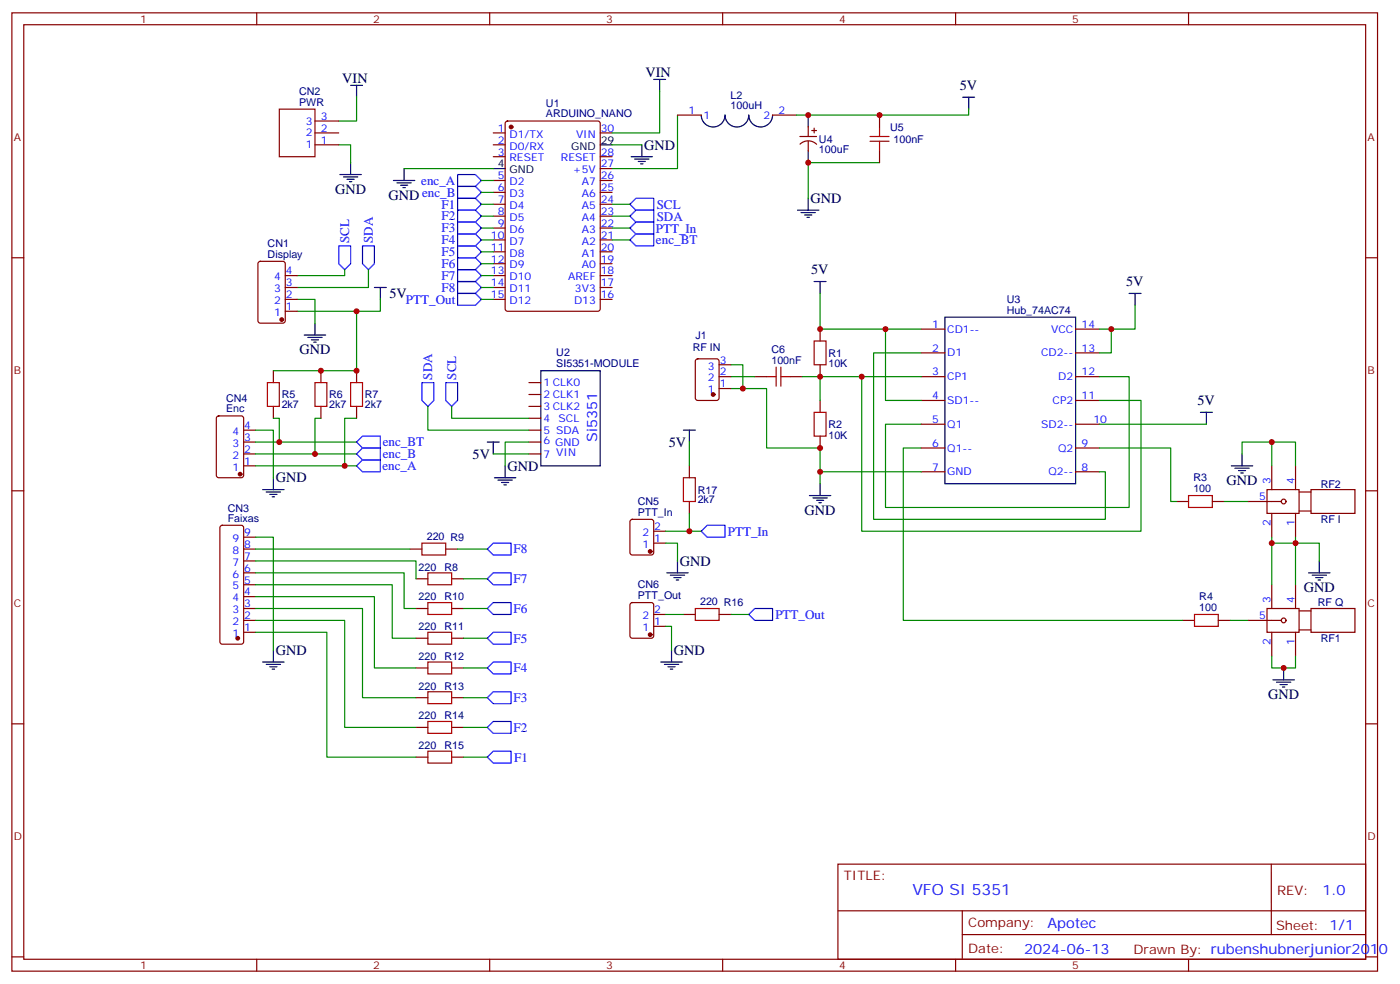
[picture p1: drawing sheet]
<svg xmlns="http://www.w3.org/2000/svg" width="416mm" height="292mm" viewBox="0 0 416 292" stroke-linecap="round" stroke-linejoin="round" font-family="sans-serif">
<g fill="none" stroke="#870000" stroke-width=".35">
<path d="M3.5 3.8h405.4v284.3h-405.4zM7.1 7.3h398.2v277.3h-398.2zM76.2 3.8v3.5M145.3 3.8v3.5M214.5 3.8v3.5M283.6 3.8v3.5M352.8 3.8v3.5M82.9 32.4h10.6v14.1h-10.6zM93.5 39.4h7M93.5 35.9h7M146.4 39.4h3.5M150.2 36.1l.4-.2h26.8l.7 .4 .1 55.4-.5 .6-27.1 .1-.6-.5-.1-55.3z"/>
<path d="M178.2 39.4h3.5M201.1 34.1h7M229.3 34.1h7.1M239.9 37.7v2.8M240.9 38.7h1.5M241.7 38v1.4M261.1 34.1v3.6M93.5 43h7M146.4 43h3.5M146.4 46.5h3.5M146.4 53.6h3.5M146.4 57.1h3.5"/>
<path d="M178.2 46.5h3.5M178.2 53.6h3.5M178.2 57.1h3.5M178.2 50h3.5M237.4 40.5h5M237.5 42.8a3.5 3.5 0 0 1 4.9 0M239.9 41.9v2.8M261.1 44.7v3.6M3.5 76.5h3.6M76.8 77.7l.5-.2h6.7l.6 .5 .1 17.2-.5 .6-6.9 .1-.7-.5v-17.2zM146.4 60.6h3.5M146.4 64.1h3.5"/>
<path d="M146.4 67.7h3.5M146.4 71.2h3.5M146.4 74.7h3.5M146.4 78.2h3.5M178.2 60.6h3.5M178.2 64.1h3.5M178.2 67.7h3.5M178.2 71.2h3.5M178.2 74.7h3.5M178.2 78.2h3.5M405.3 76.5h3.6M84.7 81.8h3.5"/>
<path d="M84.7 85.3h3.5M84.7 88.8h3.5M84.7 92.4h3.5M146.4 81.8h3.5M146.4 85.3h3.5M146.4 88.8h3.5M178.2 81.8h3.5M178.2 85.3h3.5M178.2 88.8h3.5M243.4 97.6v3.6M273.4 97.6h7.1M319.3 97.6h7"/>
<path d="M81.1 110v3.5M95.2 110v3.5M105.8 110v3.5M157 113.5h3.5M157 117.1h3.5M206.6 106.7l.5-.2h5.6l.7 .4v11.2l-.4 .7h-5.9l-.7-.4v-11.2zM213.4 111.8h3.6M213.4 115.3h3.6M213.4 108.2h3.6M224 111.8h3.5M234.6 111.8h3.5M243.4 108.2v3.6"/>
<path d="M243.4 118.8v3.5M273.4 104.7h7.1M273.4 111.8h7.1M273.4 118.8h7.1M319.3 104.7h7M319.3 111.8h7M319.3 118.8h7M64.4 123.6l.5-.2h6.7l.7 .4v17.2l-.4 .7h-7l-.6-.4-.1-17.2zM72.3 127.6h3.5M72.3 131.2h3.5M72.3 134.7h3.5M72.3 138.2h3.5"/>
<path d="M81.1 120.6v3.5M95.2 120.6v3.5M105.8 120.6v3.5M157 120.6h3.5M157 124.1h3.5M157 127.6h3.5M157 131.2h3.5M157 134.7h3.5M204.6 138.2v3.5M243.4 129.4v3.5M273.4 125.9h7.1M273.4 132.9h7.1"/>
<path d="M273.4 140h7.1M319.3 125.9h7M319.3 132.9h7M319.3 140h7M377.5 138.2v7.1M384.5 138.2v7.1M3.5 145.6h3.6M65.5 156.1l.5-.2h5.6l.5 .2 .2 .5v33.8l-.2 .5-.5 .2h-5.6l-.5-.2-.2-.5v-33.8zM72.3 159.4h3.5M187.2 154.3l.5-.2h5.6l.7 .4v9.5l-.4 .6-5.9 .1-.7-.5v-9.4zM194 157.6h3.6M204.6 148.8v3.5"/>
<path d="M349.2 148.8h3.6M359.8 148.8h3.6M370.4 148.8h9.9M376.1 145.3h9.5v7h-9.5zM377.5 152.3v7.1M384.5 152.3v7.1M385.6 146h3.5M385.6 151.6h3.5M389.1 145.3h13.1v7h-13.1zM405.3 145.6h3.6M72.3 177h3.5M72.3 173.5h3.5"/>
<path d="M72.3 170h3.5M72.3 166.4h3.5M72.3 162.9h3.5M121.7 162.9h3.5M123.5 171.7h3.5M132.3 162.9h3.5M134.1 171.7h3.5M187.2 179l.5-.2h5.6l.7 .4v9.5l-.4 .6-5.9 .1-.7-.5v-9.4zM194 161.1h3.6M377.5 173.5v7.1M384.5 173.5v7.1M72.3 187.6h3.5"/>
<path d="M72.3 184.1h3.5M72.3 180.6h3.5M123.5 180.6h3.5M123.5 189.4h3.5M123.5 198.2h3.5M134.1 180.6h3.5M134.1 189.4h3.5M134.1 198.2h3.5M194 185.8h3.6M194 182.3h3.6M202.8 182.3h3.6M213.4 182.3h3.6"/>
<path d="M351 184.1h3.5M361.6 184.1h3.5M370.4 184.1h9.9M376.1 180.6h9.5v7h-9.5zM377.5 187.6v7.1M384.5 187.6v7.1M385.6 181.3h3.5M385.6 186.9h3.5M389.1 180.6h13.1v7h-13.1zM3.5 214.8h3.6M123.5 207h3.5M123.5 215.8h3.5"/>
<path d="M134.1 207h3.5M134.1 215.8h3.5M405.3 214.8h3.6M123.5 224.6h3.5M134.1 224.6h3.5M248.7 256.4h156.6v28.2h-156.6zM377.3 256.4v20.9M248.7 270.2h156.5M285.6 277.3h119.6M285.6 270.2v14.2M3.5 283.9h3.6M76.2 284.6v3.5"/>
<path d="M145.3 284.6v3.5M214.5 284.6v3.5M283.6 284.6v3.5M352.8 284.6v3.5M405.3 283.9h3.6"/>
<circle cx="381" cy="148.8" r=".71"/>
<circle cx="381" cy="184.1" r=".71"/>
</g>
<g fill="#870000" stroke="#870000" stroke-width=".35">
<circle cx="151.7" cy="37.7" r=".53"/>
<circle cx="83.6" cy="94.8" r=".53"/>
<circle cx="70.6" cy="189.4" r=".53"/>
<circle cx="211.7" cy="117.1" r=".53"/>
<circle cx="71.3" cy="140.7" r=".53"/>
<circle cx="193" cy="163.6" r=".53"/>
<circle cx="193" cy="188.3" r=".53"/>
</g>
<g fill="none" stroke="#000" stroke-width=".35">
<path d="M104.1 25.3h3.5M105.8 25.3v3.6M194 23.6h3.6M195.8 23.6v3.5M208.1 34.1a3.5 3.5 0 0 0 3.6 3.6 3.5 3.5 0 0 0 3.5-3.6 3.5 3.5 0 0 0 3.5 3.6 3.5 3.5 0 0 0 3.5-3.6 3.5 3.5 0 0 0 3.6 3.6 3.5 3.5 0 0 0 3.5-3.6M239.9 34.1v3.6M285.8 28.9h3.5M287.5 28.9v3.5M100.9 51.8h6.3M102 52.5h4.2M103 53.2h2.1M103.7 53.9h.7"/>
<path d="M104.1 48.3v3.5M116.8 53.6h6.3M117.8 54.3h4.3M118.9 55h2.1M119.6 55.7h.7M119.9 50v3.6M146.4 50h3.5M178.2 43h3.5M187.3 46.5h6.4M188.4 47.2h4.2M189.4 47.9h2.2M190.1 48.6h.8"/>
<path d="M190.5 43v3.5M239.9 44.7v3.6M239.9 58.8v3.6M236.7 62.4h6.4M237.8 63.1h4.2M238.8 63.8h2.1M239.5 64.5h.7M90.3 99.4h6.4M93.5 95.9v3.5M111.1 85.3h3.6M112.9 85.3v3.5M241.7 83.5h3.5"/>
<path d="M243.4 83.5v3.6M280.5 94.1h38.8v49.4h-38.8zM335.1 87.1h3.6M336.9 87.1v3.5M91.4 100.1h4.2M92.4 100.8h2.1M93.1 101.5h.7M160.5 110h17.7v28.2h-17.7zM144.6 131.2h3.6M146.4 131.2v3.5M149.9 138.2v3.5M202.8 127.6h3.6"/>
<path d="M204.6 127.6v3.6M356.3 122.3h3.5M358.1 122.3v3.6M365.5 138.2h6.3M366.5 138.9h4.3M367.6 139.6h2.1M368.7 134.7v3.5M78 145.3h6.3M79 146h4.3M80.1 146.7h2.1M80.8 147.4h.7M81.1 141.7v3.6"/>
<path d="M146.8 141.7h6.3M147.8 142.5h4.2M148.9 143.2h2.1M149.6 143.9h.7M240.2 147h6.4M241.3 147.7h4.2M242.4 148.4h2.1M243.1 149.2h.7M243.4 143.5v3.5M368.3 140.3h.7M197.9 170h6.4M199 170.7h4.2"/>
<path d="M200 171.4h2.1M200.7 172.1h.7M201.1 166.4v3.6M388.4 170h6.4M389.5 170.7h4.2M390.5 171.4h2.1M391.2 172.1h.7M391.6 166.4v3.6M78 196.4h6.3M79 197.1h4.3M80.1 197.8h2.1M80.8 198.5h.7"/>
<path d="M81.1 192.9v3.5M196.1 196.4h6.4M197.2 197.1h4.2M198.3 197.8h2.1M199 198.5h.7M199.3 192.9v3.5M381 198.2v3.5M377.8 201.7h6.4M378.9 202.4h4.2M379.9 203.1h2.2M380.6 203.8h.8"/>
</g>
<g fill="none" stroke="#008700" stroke-width=".35">
<path d="M105.8 28.9v7h-5.3M195.8 27.1v12.3h-14.1M201.1 34.1v15.9h-19.4M287.5 32.4v1.7h-51.1M100.5 43h3.6v5.3M119.9 50h26.5M142.9 53.6h3.5M142.9 57.1h3.5M181.7 43h8.8M261.1 48.3h-21.2v10.5M142.9 60.6h3.5M142.9 64.1h3.5"/>
<path d="M142.9 67.7h3.5M142.9 71.2h3.5M142.9 74.7h3.5M142.9 78.2h3.5M181.7 60.6h5.3M181.7 64.1h5.3M181.7 67.7h5.3M181.7 71.2h5.3M88.2 88.8h5.3v7.1M102.3 80v1.8h-14.1M105.8 92.4v17.6h-24.7M109.4 80v5.3h-21.2"/>
<path d="M112.9 88.8v3.6h-24.7M142.9 81.8h3.5M142.9 85.3h3.5M142.9 88.8h3.5M243.4 87.1v10.5h30M262.8 97.6v21.2h10.6M329.8 97.6v7.1h-3.5M336.9 90.6v7h-10.6M217 115.3h10.5v17.6h15.9v10.6M217 108.2h3.5v7.1M217 111.8h7M238.1 111.8h5.3"/>
<path d="M255.8 111.8h-12.4v7M273.4 111.8h-17.6v45.8h82.9v-38.8h-12.4M273.4 104.7h-14.1v49.4h68.8v-14.1h-1.8M326.3 111.8h8.8v38.8h-72.3v-24.7h10.6M75.8 127.6h5.3v14.1M75.8 134.7h30M75.8 138.2h30M75.8 131.2h30M81.1 124.1h1.8v7.1M95.2 124.1h-1.7v10.6M105.8 124.1h-3.5v14.1M127 120.6v7h30"/>
<path d="M134.1 120.6v3.5h22.9M146.4 134.7h10.6M157 131.2h-7.1v7M204.6 131.2v7M243.4 140h30M273.4 132.9h-5.3v51.2h82.9M326.3 132.9h21.2v15.9h1.7M326.3 125.9h31.8M368.7 134.7v-3.5h15.8v7M377.5 131.2v7M75.8 159.4h5.3v33.5M197.6 157.6h10.5"/>
<path d="M204.6 152.3v5.3M363.4 148.8h7M377.5 159.4v14.1M384.5 159.4v14.1M75.8 166.4h47.7v5.3M75.8 170h44.1v10.6h3.6M75.8 173.5h40.6v15.9h7.1M75.8 177h35.3v21.2h12.4M75.8 162.9h45.9M135.8 162.9h8.8M137.6 171.7h7M197.6 161.1h3.5v5.3"/>
<path d="M377.5 161.1h14.1v5.3M75.8 180.6h31.8v26.4h15.9M75.8 184.1h26.5v31.7h21.2M75.8 187.6h21.2v37h26.5M137.6 180.6h7M137.6 189.4h7M137.6 198.2h7M197.6 185.8h1.7v7.1M197.6 182.3h5.2M217 182.3h5.2M365.1 184.1h5.3M377.5 194.7v3.5h7v-3.5"/>
<path d="M137.6 207h7M137.6 215.8h7M137.6 224.6h7"/>
</g>
<g fill="none" stroke="#00f" stroke-width=".35">
<path d="M135.8 51.8h5.3l1.8 1.8-1.8 1.7h-5.3zM135.8 55.3h5.3l1.8 1.8-1.8 1.7h-5.3zM135.8 58.8h5.3l1.8 1.8-1.8 1.8h-5.3zM100.5 73h3.6v5.2l-1.8 1.8-1.8-1.8zM107.6 73h3.5v5.2l-1.7 1.8-1.8-1.8zM135.8 62.4h5.3l1.8 1.7-1.8 1.8h-5.3zM135.8 65.9h5.3l1.8 1.8-1.8 1.7h-5.3zM135.8 69.4h5.3l1.8 1.8-1.8 1.8h-5.3zM135.8 73h5.3l1.8 1.7-1.8 1.8h-5.3zM135.8 76.5h5.3l1.8 1.7-1.8 1.8h-5.3zM187 60.6l1.7-1.8h5.3v3.6h-5.3zM187 71.2l1.7-1.8h5.3v3.6h-5.3z"/>
<path d="M187 67.7l1.7-1.8h5.3v3.5h-5.3zM188.7 62.4h5.3v3.5h-5.3l-1.7-1.8zM135.8 80h5.3l1.8 1.8-1.8 1.7h-5.3zM135.8 83.5h5.3l1.8 1.8-1.8 1.8h-5.3zM135.8 87.1h5.3l1.8 1.7-1.8 1.8h-5.3zM125.2 113.5h3.6v5.3l-1.8 1.8-1.8-1.8zM132.3 113.5h3.5v5.3l-1.7 1.8-1.8-1.8zM105.8 138.2l1.8-1.7h5.3v3.5h-5.3zM105.8 134.7l1.8-1.8h5.3v3.6h-5.3zM105.8 131.2l1.8-1.8h5.3v3.5h-5.3zM208.1 157.6l1.8-1.7h5.3v3.5h-5.3zM144.6 171.7l1.8-1.7h5.3v3.5h-5.3z"/>
<path d="M144.6 162.9l1.8-1.8h5.3v3.6h-5.3zM144.6 198.2l1.8-1.8h5.3v3.6h-5.3zM144.6 189.4l1.8-1.8h5.3v3.5h-5.3zM144.6 180.6l1.8-1.8h5.3v3.5h-5.3zM222.2 182.3l1.8-1.7h5.3v3.5h-5.3zM144.6 215.8l1.8-1.7h5.3v3.5h-5.3zM144.6 207l1.8-1.8h5.3v3.6h-5.3zM144.6 224.6l1.8-1.7h5.3v3.5h-5.3z"/>
</g>
<g fill="none" stroke="#a10000" stroke-width=".35">
<path d="M261.1 37.7v2.8M258.2 41.9h5.7M258.2 40.5h5.7M261.1 41.9v2.8M79.4 113.5h3.5v7.1h-3.5zM93.5 113.5h3.5v7.1h-3.5zM104.1 113.5h3.5v7.1h-3.5zM227.5 111.8h2.9M230.4 108.9v5.7M231.8 108.9v5.7M231.8 111.8h2.8M241.7 101.2h3.5v7h-3.5z"/>
<path d="M241.7 122.3h3.5v7.1h-3.5zM202.8 141.7h3.6v7.1h-3.6zM352.8 147h7v3.6h-7zM125.2 161.1h7.1v3.6h-7.1zM127 170h7.1v3.5h-7.1zM127 178.8h7.1v3.5h-7.1zM127 187.6h7.1v3.5h-7.1zM127 196.4h7.1v3.6h-7.1zM206.4 180.6h7v3.5h-7zM354.5 182.3h7.1v3.5h-7.1zM127 205.2h7.1v3.6h-7.1zM127 214.1h7.1v3.5h-7.1z"/>
<path d="M127 222.9h7.1v3.5h-7.1z"/>
</g>
<g fill="#c00">
<circle cx="239.9" cy="34.1" r=".88"/>
<circle cx="261.1" cy="34.1" r=".88"/>
<circle cx="239.9" cy="48.3" r=".88"/>
<circle cx="329.8" cy="97.6" r=".88"/>
<circle cx="262.8" cy="97.6" r=".88"/>
<circle cx="243.4" cy="97.6" r=".88"/>
<circle cx="255.8" cy="111.8" r=".88"/>
<circle cx="243.4" cy="111.8" r=".88"/>
<circle cx="220.5" cy="115.3" r=".88"/>
<circle cx="243.4" cy="132.9" r=".88"/>
<circle cx="243.4" cy="140" r=".88"/>
<circle cx="384.5" cy="161.1" r=".88"/>
<circle cx="377.5" cy="161.1" r=".88"/>
<circle cx="377.5" cy="131.2" r=".88"/>
<circle cx="381" cy="198.2" r=".88"/>
<circle cx="82.9" cy="131.2" r=".88"/>
<circle cx="93.5" cy="134.7" r=".88"/>
<circle cx="102.3" cy="138.2" r=".88"/>
<circle cx="95.3" cy="110" r=".88"/>
<circle cx="105.8" cy="92.4" r=".88"/>
<circle cx="105.8" cy="110" r=".88"/>
<circle cx="204.6" cy="157.6" r=".88"/>
</g>
<text font-size="4.6" fill="#00f" x="270.8" y="265.4">VFO SI 5351</text>
<g font-size="4.2">
<text x="191.6" y="22.9">VIN</text>
<text x="101.6" y="24.6">VIN</text>
<text x="284.9" y="26.7">5V</text>
<text x="191.2" y="44.4">GND</text>
<text x="99.5" y="57.4">GND</text>
<text x="115.4" y="59.2">GND enc_B</text>
<text x="240.6" y="60.3">GND</text>
<text x="240.8" y="81.4">5V</text>
<text x="115.6" y="88.5">5V</text>
<text x="334.3" y="84.9">5V</text>
<text x="88.9" y="105.1">GND</text>
<text x="355.4" y="120.2">5V</text>
<text x="140.3" y="136.1">5V</text>
<text x="198.5" y="132.6">5V</text>
<text x="81.8" y="143.2">GND</text>
<text x="150.6" y="139.6">GND</text>
<text x="364.1" y="143.9">GND</text>
<text x="238.8" y="152.7">GND</text>
<text x="201.8" y="167.9">GND</text>
<text x="387" y="175.6">GND</text>
<text x="81.8" y="194.3">GND</text>
<text x="200" y="194.3">GND</text>
<text x="376.4" y="207.4">GND</text>
</g>
<g font-size="4.2" fill="#00f">
<text x="177.3" y="131.2" transform="rotate(-90 177.3 131.2)">Si5351</text>
<text x="392.5" y="265.7">1.0</text>
<text x="310.9" y="275.2">Apotec</text>
<text x="304" y="283">2024-06-13</text>
</g>
<g font-size="3.9" fill="#00f">
<text x="125" y="54.8">enc_A</text>
<text x="131" y="61.9">F1</text>
<text x="131" y="65.4">F2</text>
<text x="194.9" y="65.4">SDA</text>
<text x="194.9" y="61.9">SCL</text>
<text x="131" y="68.9">F3</text>
<text x="194.7" y="69">PTT_In</text>
<text x="103.6" y="72.1" transform="rotate(-90 103.6 72.1)">SCL</text>
<text x="110.7" y="72.1" transform="rotate(-90 110.7 72.1)">SDA</text>
<text x="131" y="72.5">F4</text>
<text x="131" y="76">F5</text>
<text x="194.7" y="72.4">enc_BT</text>
<text x="131" y="79.5">F6</text>
<text x="131" y="83">F7</text>
<text x="131" y="86.6">F8</text>
<text x="120.5" y="90.1">PTT_Out</text>
<text x="128.3" y="112.6" transform="rotate(-90 128.3 112.6)">SDA</text>
<text x="135.4" y="112.6" transform="rotate(-90 135.4 112.6)">SCL</text>
<text x="113.6" y="135.9">enc_B</text>
<text x="113.6" y="132.4">enc_BT</text>
<text x="113.5" y="139.4">enc_A</text>
<text x="216" y="158.9">PTT_In</text>
<text x="152.4" y="164.2">F8</text>
<text x="152.4" y="173">F7</text>
<text x="152.4" y="181.9">F6</text>
<text x="230.1" y="183.8">PTT_Out</text>
<text x="152.4" y="190.7">F5</text>
<text x="152.4" y="199.5">F4</text>
<text x="152.4" y="208.3">F3</text>
<text x="152.4" y="217.1">F2</text>
<text x="152.7" y="226">F1</text>
</g>
<g font-size="3.9" fill="#800">
<text x="250.5" y="261">TITLE:</text>
<text x="379.1" y="265.7">REV:</text>
<text x="287.4" y="275.2">Company:</text>
<text x="378.7" y="275.8">Sheet: 1/1</text>
<text x="287.4" y="282.9">Date:</text>
<text x="336.4" y="282.9">Drawn By: rubenshubnerjunior2010</text>
</g>
<g font-size="3.2" fill="#800">
<text x="41.6" y="6.8">1</text>
<text x="110.8" y="6.8">2</text>
<text x="179.9" y="6.8">3</text>
<text x="249.1" y="6.8">4</text>
<text x="318.2" y="6.8">5</text>
<text x="4.1" y="41.9">A</text>
<text x="405.9" y="41.9">A</text>
<text x="4.1" y="111.1">B</text>
<text x="405.9" y="111.1">B</text>
<text x="4.1" y="180.2">C</text>
<text x="405.9" y="180.2">C</text>
<text x="4.1" y="249.3">D</text>
<text x="405.9" y="249.3">D</text>
<text x="41.6" y="287.6">1</text>
<text x="110.8" y="287.6">2</text>
<text x="179.9" y="287.6">3</text>
<text x="249.1" y="287.6">4</text>
<text x="318.2" y="287.6">5</text>
</g>
<g font-size="3.2" fill="#000080">
<text x="88.8" y="28.1">CN2</text>
<text x="216.9" y="29.4">L2</text>
<text x="88.8" y="31.3">PWR</text>
<text x="162" y="34.7">ARDUINO_NANO</text>
<text x="162" y="31.7">U1</text>
<text x="216.9" y="32.4">100uH</text>
<text x="264.2" y="38.9">U5</text>
<text x="243.1" y="45.5">100uF</text>
<text x="243.1" y="42.4">U4</text>
<text x="265.2" y="42.4">100nF</text>
<text x="79.4" y="76.5">Display</text>
<text x="79.4" y="73.3">CN1</text>
<text x="298.8" y="90">U3</text>
<text x="298.8" y="93.1">Hub_74AC74</text>
<text x="206.4" y="100.6">J1</text>
<text x="165.1" y="105.7">U2</text>
<text x="205.6" y="104.1">RF IN</text>
<text x="229" y="107.9">100nF</text>
<text x="229" y="104.7">C6</text>
<text x="245.9" y="105.9">R1</text>
<text x="165.1" y="108.9">SI5351-MODULE</text>
<text x="245.9" y="108.8">10K</text>
<text x="67.1" y="119.2">CN4</text>
<text x="83.6" y="118.2">R5</text>
<text x="97.7" y="118.2">R6</text>
<text x="108.3" y="118.2">R7</text>
<text x="67.1" y="122.3">Enc</text>
<text x="83.6" y="121.2">2k7</text>
<text x="97.7" y="121.2">2k7</text>
<text x="108.3" y="121.2">2k7</text>
<text x="245.9" y="130.2">10K</text>
<text x="245.9" y="127">R2</text>
<text x="354.2" y="142.8">R3</text>
<text x="189.3" y="149.9">CN5</text>
<text x="207.1" y="149.4">2k7</text>
<text x="207.1" y="146.4">R17</text>
<text x="354.2" y="146">100</text>
<text x="392" y="144.7">RF2</text>
<text x="67.6" y="154.8">Faixas</text>
<text x="67.6" y="151.9">CN3</text>
<text x="189.3" y="153">PTT_In</text>
<text x="392" y="155.2">RF I</text>
<text x="126.7" y="160.1">220 R9</text>
<text x="124.3" y="169.3">220</text>
<text x="131.9" y="169.3">R8</text>
<text x="124.3" y="178.2">220</text>
<text x="131.9" y="178.2">R10</text>
<text x="189.3" y="177.7">PTT_Out</text>
<text x="189.3" y="174.6">CN6</text>
<text x="207.8" y="179.5">220 R16</text>
<text x="356" y="178">R4</text>
<text x="391.1" y="179.9">RF Q</text>
<text x="356" y="181.3">100</text>
<text x="124.3" y="187">220</text>
<text x="131.9" y="187">R11</text>
<text x="392" y="190.5">RF1</text>
<text x="124.3" y="195.8">220</text>
<text x="131.9" y="195.8">R12</text>
<text x="124.3" y="204.6">220</text>
<text x="131.9" y="204.6">R13</text>
<text x="124.3" y="213.4">220</text>
<text x="131.9" y="213.4">R14</text>
<text x="124.3" y="222.3">220</text>
<text x="131.9" y="222.3">R15</text>
</g>
<g font-size="3.2" fill="#00f">
<text x="95.2" y="35.6">3</text>
<text x="204.4" y="33.8">1</text>
<text x="208.8" y="35.2">1</text>
<text x="226.6" y="35.2">2</text>
<text x="231.1" y="33.8">2</text>
<text x="90.8" y="40.5">2</text>
<text x="90.8" y="37">3</text>
<text x="95.2" y="39.1">2</text>
<text x="147.7" y="39.1">1</text>
<text x="151.2" y="40.9">D1/TX</text>
<text x="171" y="40.9">VIN</text>
<text x="178.3" y="39.1">30</text>
<text x="90.8" y="44">1</text>
<text x="95.2" y="42.6">1</text>
<text x="147.7" y="42.6">2</text>
<text x="147.7" y="46.1">3</text>
<text x="151.2" y="44.4">D0/RX</text>
<text x="151.2" y="47.9">RESET</text>
<text x="166.5" y="47.9">RESET</text>
<text x="178.3" y="46.1">28</text>
<text x="147.7" y="53.2">5</text>
<text x="170.1" y="51.4">+5V</text>
<text x="178.3" y="53.2">26</text>
<text x="178.3" y="49.7">27</text>
<text x="147.7" y="56.7">6</text>
<text x="151.2" y="55">D2</text>
<text x="151.2" y="58.5">D3</text>
<text x="172.7" y="58.5">A6</text>
<text x="172.7" y="55">A7</text>
<text x="178.3" y="56.7">25</text>
<text x="147.7" y="60.3">7</text>
<text x="147.7" y="63.8">8</text>
<text x="151.2" y="62">D4</text>
<text x="151.2" y="65.5">D5</text>
<text x="172.7" y="65.5">A4</text>
<text x="172.7" y="62">A5</text>
<text x="178.3" y="63.8">23</text>
<text x="178.3" y="60.3">24</text>
<text x="145.7" y="70.8">10</text>
<text x="147.7" y="67.3">9</text>
<text x="151.2" y="69.1">D6</text>
<text x="172.7" y="69.1">A3</text>
<text x="178.3" y="70.8">21</text>
<text x="178.3" y="67.3">22</text>
<text x="145.7" y="74.4">11</text>
<text x="145.7" y="77.9">12</text>
<text x="151.2" y="72.6">D7</text>
<text x="151.2" y="76.1">D8</text>
<text x="172.7" y="76.1">A1</text>
<text x="172.7" y="72.6">A2</text>
<text x="178.3" y="77.9">19</text>
<text x="178.3" y="74.4">20</text>
<text x="81.3" y="83.2">4</text>
<text x="84.8" y="81.4">4</text>
<text x="145.7" y="81.4">13</text>
<text x="151.2" y="79.7">D9</text>
<text x="151.2" y="83.2">D10</text>
<text x="168.6" y="83.2">AREF</text>
<text x="172.7" y="79.7">A0</text>
<text x="178.3" y="81.4">18</text>
<text x="81.3" y="86.7">3</text>
<text x="84.8" y="88.5">2</text>
<text x="84.8" y="84.9">3</text>
<text x="145.7" y="84.9">14</text>
<text x="145.7" y="88.5">15</text>
<text x="151.2" y="86.7">D11</text>
<text x="170.6" y="86.7">3V3</text>
<text x="178.3" y="88.5">16</text>
<text x="178.3" y="84.9">17</text>
<text x="81.3" y="93.8">1</text>
<text x="81.3" y="90.2">2</text>
<text x="84.8" y="92">1</text>
<text x="151.2" y="90.2">D12</text>
<text x="170.4" y="90.2">D13</text>
<text x="276.7" y="97.3">1</text>
<text x="281.2" y="98.7">CD1--</text>
<text x="312" y="98.7">VCC</text>
<text x="321" y="97.3">14</text>
<text x="213.6" y="107.9">3</text>
<text x="276.7" y="104.4">2</text>
<text x="281.2" y="105.8">D1</text>
<text x="309" y="105.8">CD2--</text>
<text x="321" y="104.4">13</text>
<text x="210.1" y="113.2">2</text>
<text x="210.1" y="109.6">3</text>
<text x="213.6" y="111.4">2</text>
<text x="276.7" y="111.4">3</text>
<text x="281.2" y="112.8">CP1</text>
<text x="314.1" y="112.8">D2</text>
<text x="321" y="111.4">12</text>
<text x="161.3" y="114.6">1 CLK0</text>
<text x="161.3" y="118.1">2 CLK1</text>
<text x="210.1" y="116.7">1</text>
<text x="213.6" y="114.9">1</text>
<text x="276.7" y="118.5">4</text>
<text x="281.2" y="119.9">SD1--</text>
<text x="312.4" y="119.9">CP2</text>
<text x="321" y="118.5">11</text>
<text x="161.3" y="121.6">3 CLK2</text>
<text x="161.3" y="125.2">4</text>
<text x="165.8" y="125.2">SCL</text>
<text x="276.7" y="125.5">5</text>
<text x="324.6" y="125.5">10</text>
<text x="69" y="129">4</text>
<text x="72.5" y="130.8">3</text>
<text x="72.5" y="127.3">4</text>
<text x="161.3" y="128.7">5 SDA</text>
<text x="161.3" y="131.9">6 GND</text>
<text x="281.2" y="126.9">Q1</text>
<text x="309" y="126.9">SD2--</text>
<text x="69" y="136.1">2</text>
<text x="69" y="132.6">3</text>
<text x="72.5" y="137.9">1</text>
<text x="72.5" y="134.3">2</text>
<text x="161.3" y="135.7">7 VIN</text>
<text x="276.7" y="132.6">6</text>
<text x="281.2" y="134">Q1--</text>
<text x="314" y="134">Q2</text>
<text x="321" y="132.6">9</text>
<text x="69" y="139.6">1</text>
<text x="276.7" y="139.6">7</text>
<text x="281.2" y="141">GND</text>
<text x="311.2" y="141">Q2--</text>
<text x="321" y="139.6">8</text>
<text x="377.1" y="143.5" transform="rotate(-90 377.1 143.5)">3</text>
<text x="384.2" y="143.5" transform="rotate(-90 384.2 143.5)">4</text>
<text x="373.7" y="148.4">5</text>
<text x="69" y="160.8">9</text>
<text x="72.5" y="159">9</text>
<text x="190.7" y="159">2</text>
<text x="194.2" y="160.8">1</text>
<text x="194.2" y="157.3">2</text>
<text x="377.1" y="156.1" transform="rotate(-90 377.1 156.1)">2</text>
<text x="384.2" y="156.1" transform="rotate(-90 384.2 156.1)">1</text>
<text x="69" y="167.9">7</text>
<text x="69" y="164.3">8</text>
<text x="72.5" y="166.1">7</text>
<text x="72.5" y="162.6">8</text>
<text x="190.7" y="162.6">1</text>
<text x="69" y="171.4">6</text>
<text x="72.5" y="173.1">5</text>
<text x="72.5" y="169.6">6</text>
<text x="69" y="178.4">4</text>
<text x="69" y="174.9">5</text>
<text x="72.5" y="176.7">4</text>
<text x="377.1" y="178.8" transform="rotate(-90 377.1 178.8)">3</text>
<text x="384.2" y="178.8" transform="rotate(-90 384.2 178.8)">4</text>
<text x="69" y="185.5">2</text>
<text x="69" y="182">3</text>
<text x="72.5" y="183.7">2</text>
<text x="72.5" y="180.2">3</text>
<text x="190.7" y="183.7">2</text>
<text x="194.2" y="185.5">1</text>
<text x="194.2" y="182">2</text>
<text x="373.7" y="183.7">5</text>
<text x="69" y="189">1</text>
<text x="72.5" y="187.3">1</text>
<text x="190.7" y="187.3">1</text>
<text x="377.1" y="191.4" transform="rotate(-90 377.1 191.4)">2</text>
<text x="384.2" y="191.4" transform="rotate(-90 384.2 191.4)">1</text>
</g>
<g font-size="3.2">
<text x="169.6" y="44.4">GND</text>
<text x="178.3" y="42.6">29</text>
<text x="147.7" y="49.7">4</text>
<text x="151.2" y="51.4">GND</text>
</g>
</svg>
